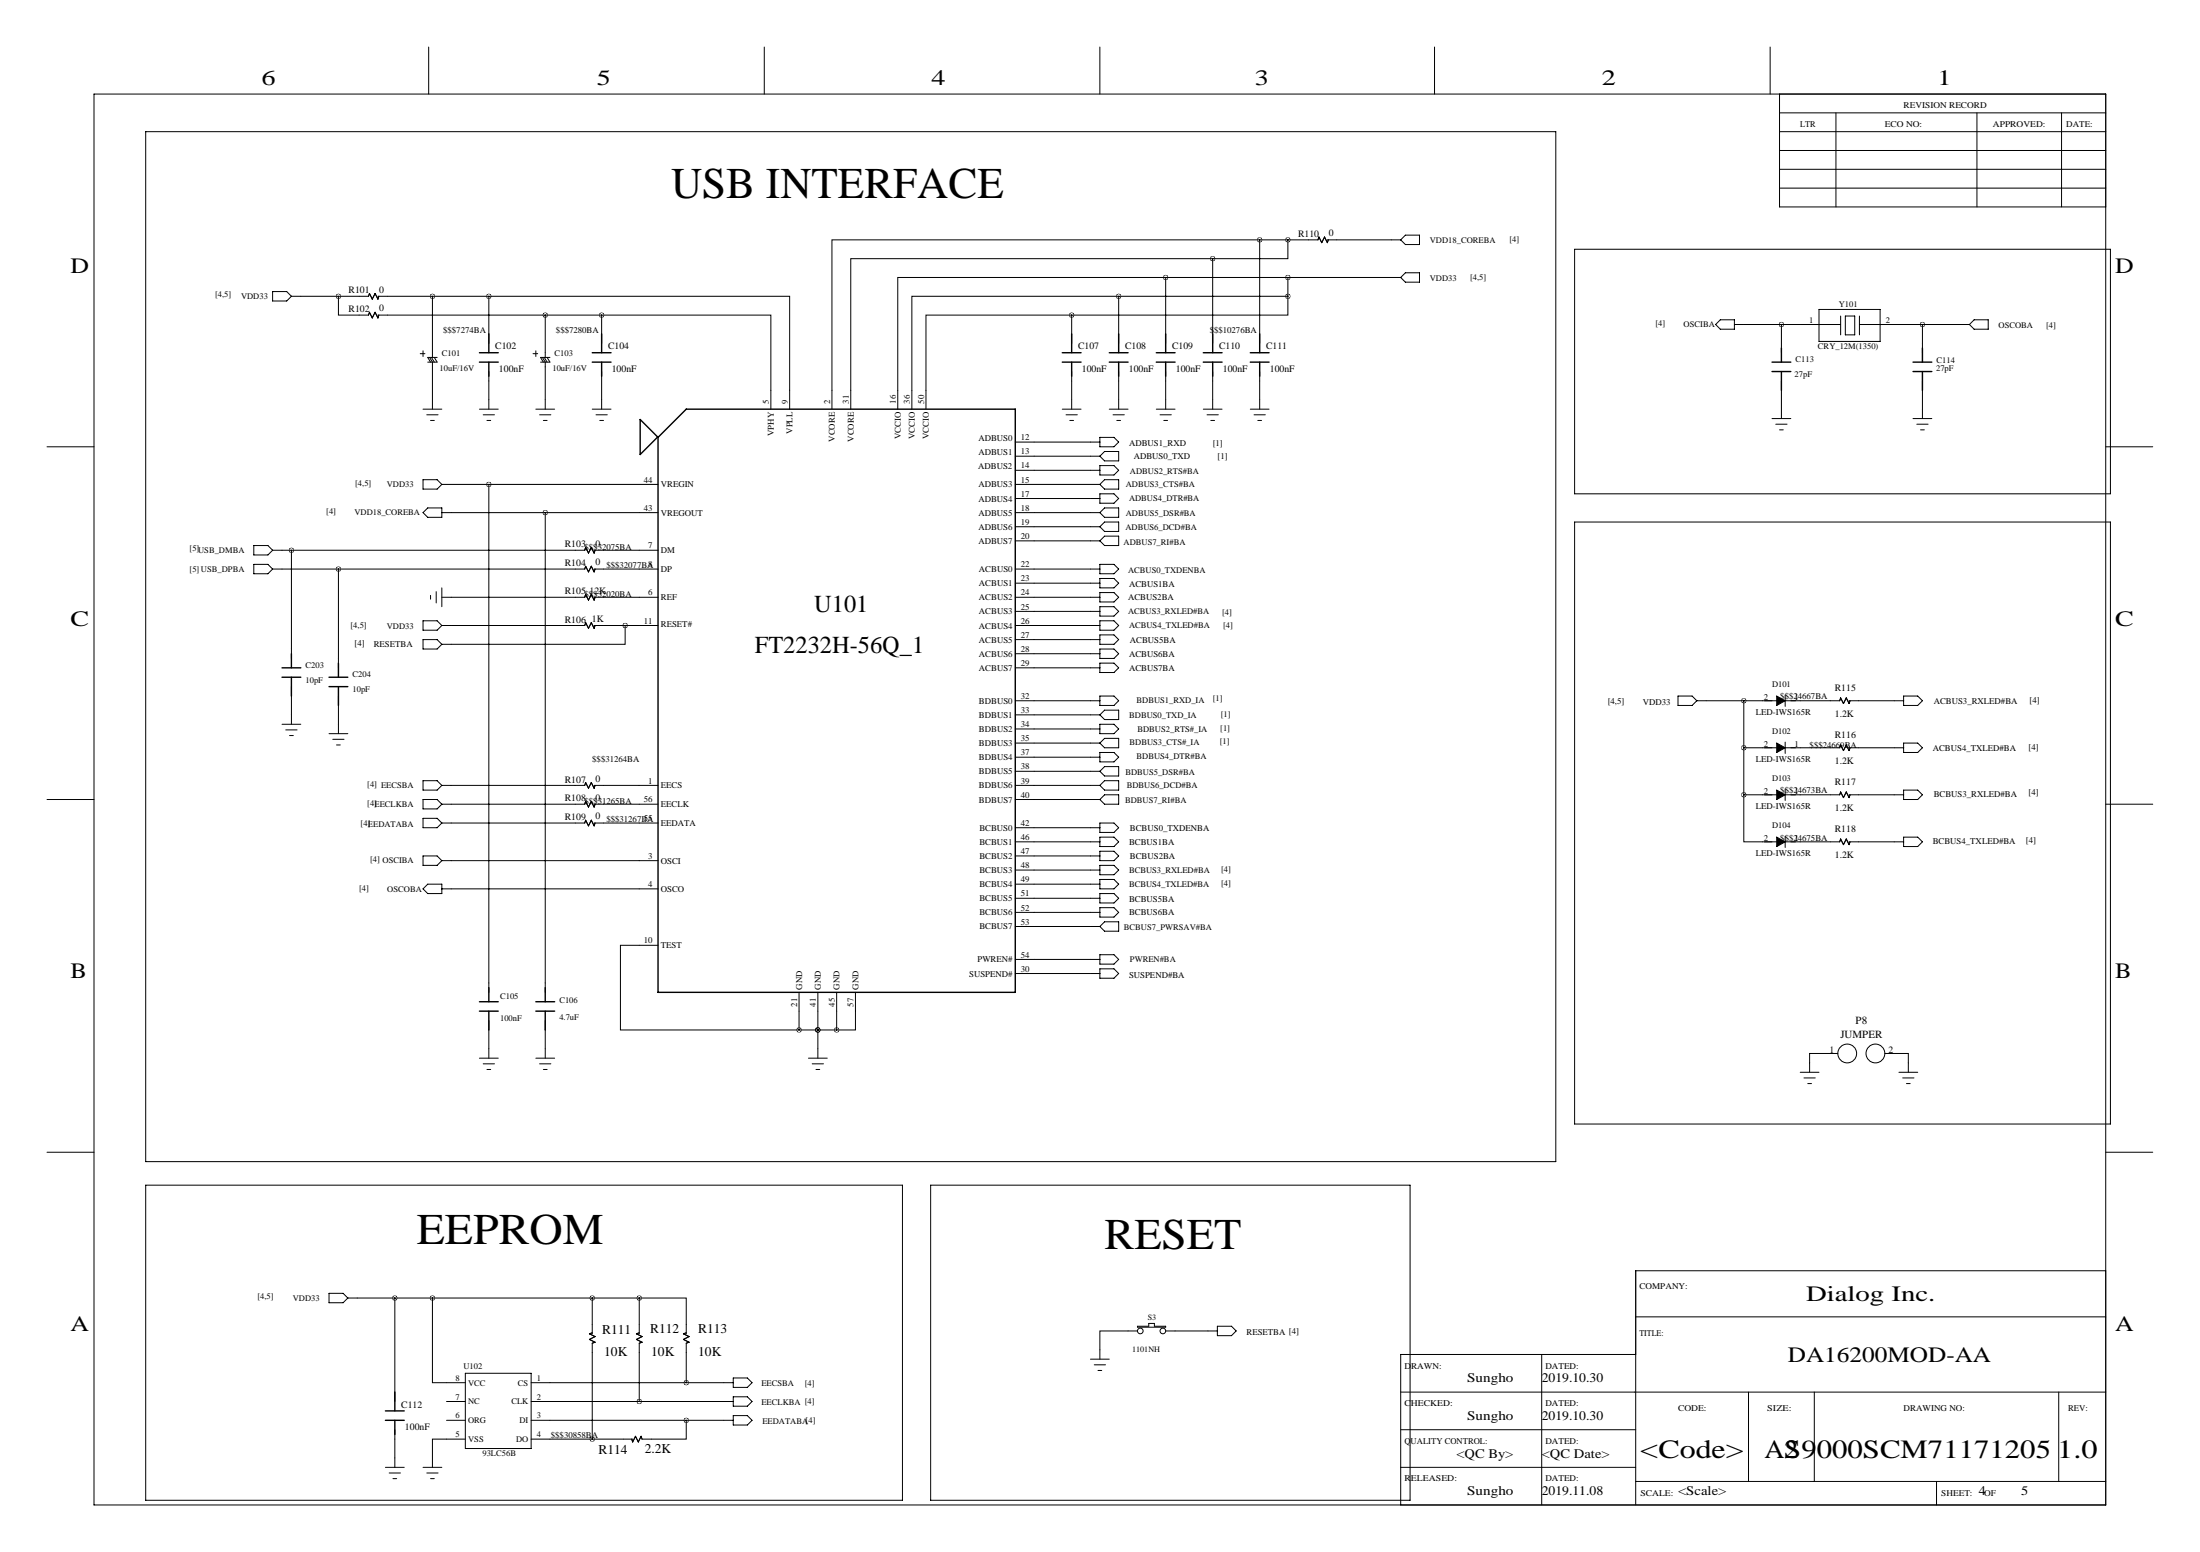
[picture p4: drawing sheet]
<svg xmlns="http://www.w3.org/2000/svg" width="594mm" height="419mm" viewBox="0 0 594 419" stroke-linecap="round" stroke-linejoin="round" font-family="sans-serif">
<g fill="none" stroke="#000" stroke-width=".27">
<path d="M115.8 12.7v12.7M206.5 12.7v12.7M297.2 12.7v12.7M387.6 12.7v12.7M478.3 12.7v12.7M25.4 25.4h543.6v381h-543.6zM39.4 35.6h381v278.1h-381zM480.8 25.4v30.5h88.2M480.8 30.5h88.2M480.8 35.6h88.2M496.1 30.5v25.4M534.2 30.5v25.4"/>
<path d="M557 30.5v25.4M480.8 40.6h88.2M480.8 45.7h88.2M480.8 50.8h88.2M73.7 78.7h3.8l1.2 1.3-1.2 1.3h-3.8zM315 74.9h-72.4v35.6M315 74.9v17.8M315 74.9h63.5M327.7 69.9h-97.8v40.6M327.7 69.9v22.8M340.4 64.8h-115.6v45.7M340.4 64.8v27.9"/>
<path d="M340.4 64.8h15.7l.3-.8 .7 1.5 .8-1.5 .7 1.5 .3-.7M348 64.8v5.1h-20.3M348 74.9v5.1M358.6 64.8h19.9M378.5 64.8l1.2-1.3h3.8v2.5h-3.8zM379.7 73.7h3.8v2.5h-3.8l-1.2-1.3zM425.4 67.3h144.8v66h-144.8zM78.7 80h20.9l.2-.8 .8 1.6 .7-1.6 .8 1.6 .3-.8M91.4 80v5.1h8.2l.2-.8 .8 1.6 .7-1.6 .8 1.6 .3-.8M102.1 85.1h60.5M102.1 80h30M113.5 95.5h1.3"/>
<path d="M114.3 94.7v1.6M116.1 96.5l.7 1.3v12.7M116.6 96.5l.7 1.3M116.8 80v16.5M117.3 96.5l.8 1.3h-2.5M118.1 96.5h-2.5l.7 1.3M132.1 80h81.3v30.5M132.1 80v12.7M144 95.5h1.3M144.8 94.7v1.6M146.6 96.5l.7 1.3v12.7M147.1 96.5l.7 1.3"/>
<path d="M147.3 85.1v11.4M147.8 96.5l.8 1.3h-2.6M148.6 96.5h-2.6l.8 1.3M162.6 85.1h45.7v25.4M162.6 85.1v7.6M289.6 85.1h-39.4v25.4M289.6 85.1v7.6M302.3 80h-55.9v30.5M302.3 80h45.7M302.3 80v12.7M348 80v5.1h-58.4M464.8 86.4h3.8v2.5h-3.8l-1.3-1.3z"/>
<path d="M468.6 87.6h28.7M481.3 87.6v7.6M491.5 83.6h16.5v8.6h-16.5zM497.3 85.3v5.1M498.6 85.3h2.5v5.1h-2.5zM502.4 87.6h.1M502.4 85.3v5.1M502.4 87.6h29.7M519.4 87.6v7.6M533.4 86.4h3.8v2.5h-3.8l-1.3-1.3zM114.3 110.5h5.1M115.3 112h3.1"/>
<path d="M116.3 113.5h1M129.5 110.5h5.1M130.6 112h3M131.6 113.5h1M132.1 100.3v10.2M144.8 110.5h5.1M145.8 112h3M146.8 113.5h1M160 110.5h5.1M161 112h3.1M162.1 113.5h1M162.6 100.3v10.2"/>
<path d="M274.3 119.4h22.9M287 110.5h5.1M288 112h3.1M289.1 113.5h1M289.6 100.3v10.2M297.2 118.1h3.8l1.3 1.3-1.3 1.2h-3.8zM299.7 110.5h5.1M300.7 112h3.1M301.8 113.5h1M302.3 100.3v10.2M312.4 110.5h5.1M313.4 112h3.1"/>
<path d="M314.5 113.5h1M315 100.3v10.2M325.1 110.5h5.1M326.1 112h3.1M327.2 113.5h1M327.7 100.3v10.2M337.8 110.5h5.1M338.8 112h3.1M339.9 113.5h1M340.4 100.3v10.2M478.8 113h5.1M479.8 114.6h3.1"/>
<path d="M480.8 116.1h1M481.3 102.9v10.1M516.9 113h5.1M517.9 114.6h3.1M518.9 116.1h1M519.4 102.9v10.1M12.7 120.6h12.7M114.3 129.5h3.8l1.3 1.3-1.3 1.3h-3.8zM115.6 137.2h3.8v2.5h-3.8l-1.3-1.3zM119.4 130.8h58.4M119.4 138.4h58.4M132.1 130.8v137.2"/>
<path d="M147.3 138.4v129.6M274.3 123.2h22.9M274.3 127h22.9M274.3 130.8h22.9M274.3 134.6h22.9M274.3 138.4h22.9M297.2 125.7h3.8l1.3 1.3-1.3 1.3h-3.8zM297.2 133.3h3.8l1.3 1.3-1.3 1.3h-3.8zM297.2 130.8l1.2-1.3h3.9v2.6h-3.9zM298.4 121.9h3.9v2.6h-3.9l-1.2-1.3zM298.4 137.2h3.9v2.5h-3.9l-1.2-1.3zM569 120.6h12.7"/>
<path d="M68.6 147.3h3.8l1.3 1.3-1.3 1.3h-3.8zM68.6 152.4h3.8l1.3 1.3-1.3 1.2h-3.8zM73.7 153.7h84.3l.2-.8 .8 1.5 .8-1.5 .7 1.5 .3-.7M73.7 148.6h84.3l.2-.8 .8 1.6 .8-1.6 .7 1.6 .3-.8M78.7 148.6v29.2M91.4 153.7v26.6M117.9 159.8v3M119.4 158.8v5M160.5 153.7h17.3M160.5 148.6h17.3M274.3 153.7h22.9M274.3 142.2h22.9"/>
<path d="M274.3 146.1h22.9M274.3 157.5h22.9M297.2 152.4h3.8l1.3 1.3-1.3 1.2h-3.8zM297.2 156.2h3.8l1.3 1.3-1.3 1.3h-3.8zM297.2 146.1l1.2-1.3h3.9v2.5h-3.9zM298.4 141h3.9v2.5h-3.9l-1.2-1.3zM425.4 141h144.8v162.5h-144.8zM114.3 167.6h3.8l1.3 1.3-1.3 1.3h-3.8zM114.3 172.7h3.8l1.3 1.3-1.3 1.3h-3.8zM116.3 160.8v1M119.4 168.9h38.6l.2-.8 .8 1.6 .8-1.6 .7 1.6 .3-.8M119.4 161.3h38.6l.2-.8 .8 1.6 .8-1.6 .7 1.6 .3-.8"/>
<path d="M160.5 168.9h17.3M160.5 161.3h17.3M168.9 168.9v5.1h-49.5M274.3 168.9h22.9M274.3 161.3h22.9M274.3 165.1h22.9M274.3 172.7h22.9M274.3 176.5h22.9M297.2 160h3.8l1.3 1.3-1.3 1.3h-3.8zM297.2 163.8h3.8l1.3 1.3-1.3 1.3h-3.8zM297.2 167.6h3.8l1.3 1.3-1.3 1.3h-3.8zM297.2 171.4h3.8l1.3 1.3-1.3 1.3h-3.8z"/>
<path d="M297.2 175.3h3.8l1.3 1.2-1.3 1.3h-3.8zM297.2 179.1h3.8l1.3 1.2-1.3 1.3h-3.8zM76.2 195.6h5.1M77.2 197.1h3.1M78.2 198.6h1M78.7 185.4v10.2M88.9 198.1h5.1M89.9 199.6h3.1M91.4 188v10.1M274.3 189.2h22.9M274.3 180.3h22.9M274.3 193h22.9"/>
<path d="M274.3 196.8h22.9M297.2 188h3.8l1.3 1.2-1.3 1.3h-3.8zM297.2 195.6h3.8l1.3 1.2-1.3 1.3h-3.8zM298.4 191.8h3.9v2.5h-3.9l-1.2-1.3zM453.4 188h3.8l1.3 1.2-1.3 1.3h-3.8zM458.5 189.2h38.6l.2-.7 .8 1.5 .8-1.5 .7 1.5 .3-.8M471.2 189.2v25.4M482.3 187.7v3.1M499.6 189.2h14.7M514.3 188h3.9l1.2 1.2-1.2 1.3h-3.9zM12.7 215.9h12.7M90.9 201.2h1"/>
<path d="M114.3 215.9h3.8l1.3 1.3-1.3 1.2h-3.8zM114.3 210.8h3.8l1.3 1.3-1.3 1.3h-3.8zM119.4 217.2h38.6l.2-.8 .8 1.5 .8-1.5 .7 1.5 .3-.7M119.4 212.1h38.6l.2-.8 .8 1.6 .8-1.6 .7 1.6 .3-.8M160.5 217.2h17.3M160.5 212.1h17.3M274.3 215.9h22.9M274.3 212.1h22.9M274.3 200.7h22.9M274.3 204.5h22.9M274.3 208.3h22.9M297.2 203.2h3.8l1.3 1.3-1.3 1.2h-3.8z"/>
<path d="M297.2 200.7l1.2-1.3h3.9v2.5h-3.9zM298.4 214.6h3.9v2.6h-3.9l-1.2-1.3zM298.4 207h3.9v2.5h-3.9l-1.2-1.2zM298.4 210.8h3.9v2.6h-3.9l-1.2-1.3zM471.2 214.6v12.7h25.9l.2-.7 .8 1.5 .8-1.5 .7 1.5 .3-.8M471.2 201.9h25.9l.2-.7 .8 1.5 .8-1.5 .7 1.5 .3-.8M471.2 214.6h25.9l.2-.7 .8 1.5 .8-1.5 .7 1.5 .3-.8M482.3 200.4v3.1M482.3 213.1v3.1M499.6 201.9h14.7M499.6 214.6h14.7M514.3 213.4h3.9l1.2 1.2-1.2 1.3h-3.9z"/>
<path d="M514.3 200.7h3.9l1.2 1.2-1.2 1.3h-3.9zM569 217.2h12.7M114.3 221h3.8l1.3 1.2-1.3 1.3h-3.8zM114.3 231.1h3.8l1.3 1.3-1.3 1.3h-3.8zM119.4 222.2h38.6l.2-.7 .8 1.5 .8-1.5 .7 1.5 .3-.8M119.4 232.4h58.4M160.5 222.2h17.3M274.3 227.3h22.9M274.3 223.5h22.9M274.3 231.1h22.9M274.3 234.9h22.9M274.3 238.8h22.9"/>
<path d="M297.2 222.2h3.8l1.3 1.3-1.3 1.3h-3.8zM297.2 226.1h3.8l1.3 1.2-1.3 1.3h-3.8zM297.2 229.9h3.8l1.3 1.2-1.3 1.3h-3.8zM297.2 233.7h3.8l1.3 1.2-1.3 1.3h-3.8zM297.2 237.5h3.8l1.3 1.3-1.3 1.2h-3.8zM482.3 225.8v3.1M499.6 227.3h14.7M514.3 226.1h3.9l1.2 1.2-1.2 1.3h-3.9zM114.3 240l1.3-1.2h3.8v2.5h-3.8zM119.4 240h58.4M177.8 255.3h-10.2v22.8h48.3M274.3 242.6h22.9"/>
<path d="M274.3 246.4h22.9M274.3 250.2h22.9M274.3 259.1h22.9M297.2 241.3h3.8l1.3 1.3-1.3 1.2h-3.8zM297.2 245.1h3.8l1.3 1.3-1.3 1.2h-3.8zM297.2 257.8h3.8l1.3 1.3-1.3 1.3h-3.8zM298.4 248.9h3.9v2.6h-3.9l-1.2-1.3zM132.1 275.6v10.2M147.3 275.6v10.2M215.9 268v10.1M215.9 278.1h10.2M221 278.1h.1"/>
<path d="M221 268v17.8M226.1 268v10.1M231.1 268v10.1h-5M274.3 262.9h22.9M297.2 261.6h3.8l1.3 1.3-1.3 1.3h-3.8zM129.5 285.8h5.1M130.6 287.3h3M131.6 288.8h1M144.8 285.8h5.1M145.8 287.3h3M146.8 288.8h1M218.4 285.8h5.1"/>
<path d="M219.5 287.3h3M220.5 288.8h1M486.4 289.6h5.1M487.4 291.1h3.1M488.4 292.6h1.1M496.6 284.5h-7.7v5.1M509.3 284.5h6.3v5.1M513.1 289.6h5.1M514.1 291.1h3M515.1 292.6h1M12.7 311.1h12.7M569 311.1h12.7"/>
<path d="M39.4 320h204.4v85.1h-204.4zM251.5 320h129.5v85.1h-129.5zM88.9 349.2h3.8l1.3 1.3-1.3 1.3h-3.8zM94 350.5h78.7M106.7 350.5v28M116.8 350.5v22.9h8.9M160 359.9l-.7 .3 1.5 .7-1.5 .8 1.5 .8-.8 .2v25.9M160 350.5v9.7M172.7 350.5h12.7v9.7M172.7 359.9l-.7 .3 1.5 .7-1.5 .8 1.5 .8-.8 .2v15.8M172.7 350.5v9.7M185.4 359.9l-.7 .3 1.5 .7-1.5 .8 1.5 .8-.8 .2v10.7"/>
<path d="M307.3 359.4h-10.1v7.6M307.3 358.1h3.1v-.7h1.5v.7h3.1v.3h-7.7zM315 359.4h13.9M328.9 358.1h3.8l1.3 1.3-1.3 1.3h-3.8zM442 355.6h127M569 343.2h-127v63.2M120.6 378.5h5.1M125.7 370.8h17.8v20.4h-17.8zM143.5 373.4h54.6M143.5 378.5h54.6M198.1 372.1h3.8l1.3 1.3-1.3 1.2h-3.8zM198.1 377.2h3.8l1.3 1.3-1.3 1.2h-3.8z"/>
<path d="M294.6 367h5.1M295.7 368.6h3M296.7 370.1h1M378.5 375.9h190.5M416.6 365.8v40.6M442 365.8h-63.5v40.6M472.4 375.9v24.1M490.2 375.9v24.1M556.3 375.9v24.1M104.1 396.2h5.1M105.2 397.8h3M106.2 399.3h1"/>
<path d="M106.7 386.1v10.1M114.3 396.2h5.1M115.3 397.8h3.1M116.3 399.3h1M120.6 383.5h5.1M125.7 388.6h-8.9v7.6M143.5 383.5h54.6M143.5 388.6h27.4M185.4 383.5v5.1h-11.9l-.3-.7-.7 1.5-.8-1.5-.8 1.5-.2-.8M198.1 382.3h3.8l1.3 1.2-1.3 1.3h-3.8zM378.5 386.1h63.5M378.5 396.2h63.5"/>
<path d="M442 400h127M523.2 400v6.4"/>
<circle cx="499.1" cy="284.5" r="2.54"/>
<circle cx="506.7" cy="284.5" r="2.54"/>
<circle cx="308.1" cy="359.4" r=".76"/>
<circle cx="314.2" cy="359.4" r=".76"/>
</g>
<g fill="none" stroke="#000" stroke-width=".38">
<path d="M129.5 97.8h5.1M129.5 95.2h5.1M132.1 90.2v5M132.1 97.8v3.8M160 97.8h5.1M160 95.2h5.1M162.6 90.2v5M162.6 97.8v3.8M287 97.8h5.1M287 95.2h5.1M289.6 90.2v5M289.6 97.8v3.8"/>
<path d="M299.7 97.8h5.1M299.7 95.2h5.1M302.3 90.2v5M302.3 97.8v3.8M312.4 97.8h5.1M312.4 95.2h5.1M315 90.2v5M315 97.8v3.8M325.1 97.8h5.1M325.1 95.2h5.1M327.7 90.2v5M327.7 97.8v3.8"/>
<path d="M337.8 97.8h5.1M337.8 95.2h5.1M340.4 90.2v5M340.4 97.8v3.8M478.8 97.8h5.1M481.3 94v3.8M516.9 97.8h5.1M519.4 94v3.8M173 113.3l4.8 4.8-.1-.1-4.7 4.7zM177.8 118.1l7.6-7.6h88.9v157.5h-96.5zM478.8 100.3h5.1M481.3 100.3v5.1"/>
<path d="M516.9 100.3h5.1M519.4 100.3v5.1M78.7 176.5v3.8M91.4 179.1v3.8M76.2 180.3h5.1M76.2 182.9h5.1M78.7 182.9v5.1M88.9 182.9h5.1M88.9 185.4h5.1M91.4 185.4v5.1M129.5 270.5h5.1M129.5 273h5.1"/>
<path d="M132.1 266.7v3.8M132.1 273v5.1M144.8 270.5h5.1M144.8 273h5.1M147.3 266.7v3.8M147.3 273v5.1M106.7 375.9v5.1M104.1 383.5h5.1M104.1 381h5.1M106.7 383.5v3.8"/>
</g>
<path d="M480.1 188l2.2 1.2-2.2 1.3zM480.1 200.7l2.2 1.2-2.2 1.3zM480.1 213.4l2.2 1.2-2.2 1.3zM480.1 226.1l2.2 1.2-2.2 1.3z" fill="#000" stroke="#000" stroke-width=".27"/>
<path d="M160 388.6a.05 .05 0 0 0 .1 0 .05 .05 0 0 0-.1 0zM172.7 378.5a.05 .05 0 0 0 .1 0 .05 .05 0 0 0-.1 0zM185.4 373.4a.05 .05 0 0 0 .1 0 .05 .05 0 0 0-.1 0zM185.4 383.5a.05 .05 0 0 0 .1 0 .05 .05 0 0 0-.1 0zM172.7 350.5a.05 .05 0 0 0 .1 0 .05 .05 0 0 0-.1 0zM160 350.5a.05 .05 0 0 0 .1 0 .05 .05 0 0 0-.1 0zM116.8 350.5a.05 .05 0 0 0 .1 0 .05 .05 0 0 0-.1 0zM106.6 350.5a.05 .05 0 0 0 .1 0 .05 .05 0 0 0-.1 0zM519.4 87.6a.05 .05 0 0 0 .1 0 .05 .05 0 0 0-.1 0zM481.3 87.6a.05 .05 0 0 0 .1 0 .05 .05 0 0 0-.1 0zM220.9 278.1a.05 .05 0 0 0 .1 0 .05 .05 0 0 0-.1 0zM220.9 278.1a.05 .05 0 0 0 .1 0 .05 .05 0 0 0-.1 0zM147.3 138.4a.05 .05 0 0 0 .1 0 .05 .05 0 0 0-.1 0zM132 130.8a.05 .05 0 0 0 .1 0 .05 .05 0 0 0-.1 0zM116.8 80a.05 .05 0 0 0 .1 0 .05 .05 0 0 0-.1 0zM147.3 85.1a.05 .05 0 0 0 .1 0 .05 .05 0 0 0-.1 0zM162.5 85.1a.05 .05 0 0 0 .1 0 .05 .05 0 0 0-.1 0zM132 80a.05 .05 0 0 0 .1 0 .05 .05 0 0 0-.1 0zM91.4 80a.05 .05 0 0 0 .1 0 .05 .05 0 0 0-.1 0zM340.3 64.8a.05 .05 0 0 0 .1 0 .05 .05 0 0 0-.1 0zM327.6 69.8a.05 .05 0 0 0 .1 0 .05 .05 0 0 0-.1 0zM347.9 64.8a.05 .05 0 0 0 .1 0 .05 .05 0 0 0-.1 0zM314.9 74.9a.05 .05 0 0 0 .1 0 .05 .05 0 0 0-.1 0zM302.2 80a.05 .05 0 0 0 .1 0 .05 .05 0 0 0-.1 0zM347.9 74.9a.05 .05 0 0 0 .1 0 .05 .05 0 0 0-.1 0zM289.5 85.1a.05 .05 0 0 0 .1 0 .05 .05 0 0 0-.1 0zM347.9 80a.05 .05 0 0 0 .1 0 .05 .05 0 0 0-.1 0zM168.9 168.9a.05 .05 0 0 0 .1 0 .05 .05 0 0 0-.1 0zM471.1 201.9a.05 .05 0 0 0 .1 0 .05 .05 0 0 0-.1 0zM471.1 214.6a.05 .05 0 0 0 .1 0 .05 .05 0 0 0-.1 0zM471.1 189.2a.05 .05 0 0 0 .1 0 .05 .05 0 0 0-.1 0zM226 278.1a.05 .05 0 0 0 .1 0 .05 .05 0 0 0-.1 0zM78.7 148.6a.05 .05 0 0 0 .1 0 .05 .05 0 0 0-.1 0zM91.4 153.7a.05 .05 0 0 0 .1 0 .05 .05 0 0 0-.1 0z" fill="#000" stroke="#000" stroke-width="1.3"/>
<g font-size="11.9">
<text x="181.3" y="53.6">USB INTERFACE</text>
<text x="112.6" y="336">EEPROM</text>
<text x="298.5" y="337.3">RESET</text>
</g>
<g font-size="7.1">
<text x="443.2" y="393.6">&lt;Code&gt;</text>
<text x="476.7" y="393.6">A2</text>
<text x="482.1" y="393.6">S9000SCM71171205</text>
<text x="555.9" y="393.6">1.0</text>
</g>
<g font-size="6.6">
<text x="220" y="165.4">U101</text>
<text x="204" y="176.2">FT2232H-56Q_1</text>
</g>
<g font-size="5.9">
<text x="70.6" y="22.9">6</text>
<text x="161.3" y="22.9">5</text>
<text x="251.7" y="22.9">4</text>
<text x="339.1" y="22.9">3</text>
<text x="432.8" y="22.9">2</text>
<text x="523.5" y="22.9">1</text>
<text x="19" y="73.7">D</text>
<text x="571.5" y="73.7">D</text>
<text x="19" y="168.9">C</text>
<text x="571.5" y="168.9">C</text>
<text x="19" y="264.2">B</text>
<text x="571.5" y="264.2">B</text>
<text x="488" y="351.3">Dialog Inc.</text>
<text x="19" y="359.4">A</text>
<text x="571.5" y="359.4">A</text>
<text x="483.1" y="367.8">DA16200MOD-AA</text>
</g>
<g font-size="3.6">
<text x="175.7" y="359.9">R112</text>
<text x="188.6" y="359.9">R113</text>
<text x="162.7" y="360.1">R111</text>
<text x="163.3" y="366.3">10K</text>
<text x="176" y="366.3">10K</text>
<text x="188.7" y="366.3">10K</text>
<text x="396.4" y="373.3">Sungho</text>
<text x="416.6" y="373.3">2019.10.30</text>
<text x="396.4" y="383.5">Sungho</text>
<text x="416.6" y="383.5">2019.10.30</text>
<text x="161.7" y="392.7">R114</text>
<text x="174.2" y="392.4">2.2K</text>
<text x="393.5" y="393.6">&lt;QC By&gt;</text>
<text x="416.6" y="393.6">&lt;QC Date&gt;</text>
<text x="396.4" y="403.8">Sungho</text>
<text x="416.6" y="403.8">2019.11.08</text>
<text x="453.4" y="403.8">&lt;Scale&gt;</text>
<text x="534.7" y="403.8">4</text>
<text x="546.1" y="403.8">5</text>
</g>
<g font-size="3">
<text x="497.3" y="280.4">JUMPER</text>
<text x="501.4" y="276.6">P8</text>
</g>
<g font-size="2.6">
<text x="350.7" y="64">R110</text>
<text x="359" y="63.8">0</text>
<text x="94.2" y="79.2">R101</text>
<text x="102.5" y="79">0</text>
<text x="94.2" y="84.3">R102</text>
<text x="102.5" y="84.1">0</text>
<text x="133.8" y="94.4">C102</text>
<text x="164.3" y="94.4">C104</text>
<text x="291.3" y="94.4">C107</text>
<text x="304" y="94.4">C108</text>
<text x="316.7" y="94.4">C109</text>
<text x="329.4" y="94.4">C110</text>
<text x="342.1" y="94.4">C111</text>
<text x="134.8" y="100.5">100nF</text>
<text x="165.3" y="100.5">100nF</text>
<text x="292.3" y="100.5">100nF</text>
<text x="305" y="100.5">100nF</text>
<text x="317.7" y="100.5">100nF</text>
<text x="330.4" y="100.5">100nF</text>
<text x="343.1" y="100.5">100nF</text>
<text x="152.6" y="147.8">R103</text>
<text x="160.9" y="147.6">0</text>
<text x="152.6" y="152.9">R104</text>
<text x="160.9" y="152.7">0</text>
<text x="152.6" y="160.5">R105</text>
<text x="159.3" y="160.3">12K</text>
<text x="159.9" y="167.9">1K</text>
<text x="152.6" y="168.1">R106</text>
<text x="495.8" y="186.7">R115</text>
<text x="495.8" y="193.6">1.2K</text>
<text x="495.8" y="199.4">R116</text>
<text x="495.8" y="206.3">1.2K</text>
<text x="152.6" y="211.3">R107</text>
<text x="160.9" y="211.1">0</text>
<text x="495.8" y="212.1">R117</text>
<text x="152.6" y="216.4">R108</text>
<text x="152.6" y="221.5">R109</text>
<text x="160.9" y="216.2">0</text>
<text x="160.9" y="221.3">0</text>
<text x="495.8" y="219">1.2K</text>
<text x="495.8" y="224.8">R118</text>
<text x="495.8" y="231.7">1.2K</text>
<text x="494.3" y="284.2">1</text>
<text x="510.3" y="284.2">2</text>
<text x="108.4" y="380.1">C112</text>
<text x="109.4" y="386.2">100nF</text>
</g>
<g font-size="2.4">
<text x="514.4" y="29.2">REVISION RECORD</text>
<text x="486.4" y="34.3">LTR</text>
<text x="509.3" y="34.3">ECO NO:</text>
<text x="538.5" y="34.3">APPROVED:</text>
<text x="558.3" y="34.3">DATE:</text>
<text x="119.7" y="89.8">$$$7274BA</text>
<text x="150.2" y="89.8">$$$7280BA</text>
<text x="326.8" y="89.8">$$$10276BA</text>
<text x="207.8" y="109" transform="rotate(-90 207.8 109)">5</text>
<text x="212.9" y="109" transform="rotate(-90 212.9 109)">9</text>
<text x="224.3" y="109" transform="rotate(-90 224.3 109)">2</text>
<text x="229.4" y="109" transform="rotate(-90 229.4 109)">31</text>
<text x="242.1" y="109" transform="rotate(-90 242.1 109)">16</text>
<text x="245.9" y="109" transform="rotate(-90 245.9 109)">36</text>
<text x="249.7" y="109" transform="rotate(-90 249.7 109)">50</text>
<text x="209.1" y="117.7" transform="rotate(-90 209.1 117.7)">VPHY</text>
<text x="214.2" y="117.1" transform="rotate(-90 214.2 117.1)">VPLL</text>
<text x="225.6" y="119.3" transform="rotate(-90 225.6 119.3)">VCORE</text>
<text x="230.7" y="119.3" transform="rotate(-90 230.7 119.3)">VCORE</text>
<text x="243.4" y="118.6" transform="rotate(-90 243.4 118.6)">VCCIO</text>
<text x="247.2" y="118.6" transform="rotate(-90 247.2 118.6)">VCCIO</text>
<text x="251" y="118.6" transform="rotate(-90 251 118.6)">VCCIO</text>
<text x="264.4" y="119">ADBUS0</text>
<text x="275.8" y="118.9">12</text>
<text x="264.4" y="122.8">ADBUS1</text>
<text x="275.8" y="122.7">13</text>
<text x="305.1" y="120.4">ADBUS1_RXD</text>
<text x="306.3" y="124">ADBUS0_TXD</text>
<text x="327.7" y="120.5">[1]</text>
<text x="329" y="124">[1]</text>
<text x="173.9" y="130.3">44</text>
<text x="178.6" y="131.6">VREGIN</text>
<text x="264.3" y="126.7">ADBUS2</text>
<text x="264.4" y="131.6">ADBUS3</text>
<text x="275.8" y="126.5">14</text>
<text x="275.8" y="130.3">15</text>
<text x="173.9" y="137.9">43</text>
<text x="264.4" y="135.4">ADBUS4</text>
<text x="275.8" y="134.1">17</text>
<text x="275.8" y="137.9">18</text>
<text x="178.6" y="139.2">VREGOUT</text>
<text x="264.4" y="139.2">ADBUS5</text>
<text x="264.4" y="143">ADBUS6</text>
<text x="275.8" y="141.7">19</text>
<text x="157.9" y="148.6">$$$32075BA</text>
<text x="175.1" y="148.1">7</text>
<text x="178.6" y="149.4">DM</text>
<text x="264.4" y="146.9">ADBUS7</text>
<text x="275.8" y="145.5">20</text>
<text x="163.8" y="153.3">$$$32077BA</text>
<text x="175.1" y="153.2">8</text>
<text x="178.6" y="154.5">DP</text>
<text x="264.5" y="154.5">ACBUS0</text>
<text x="275.8" y="153.2">22</text>
<text x="157.9" y="161.3">$$$32020BA</text>
<text x="175.1" y="160.8">6</text>
<text x="264.5" y="158.3">ACBUS1</text>
<text x="275.8" y="157">23</text>
<text x="275.8" y="160.8">24</text>
<text x="305.1" y="158.5">ACBUS1BA</text>
<text x="178.6" y="162.1">REF</text>
<text x="264.5" y="162.1">ACBUS2</text>
<text x="264.5" y="165.9">ACBUS3</text>
<text x="275.8" y="164.6">25</text>
<text x="304.8" y="162.1">ACBUS2BA</text>
<text x="173.9" y="168.4">11</text>
<text x="178.6" y="169.3">RESET#</text>
<text x="264.5" y="169.7">ACBUS4</text>
<text x="264.5" y="173.5">ACBUS5</text>
<text x="275.8" y="168.4">26</text>
<text x="275.8" y="172.2">27</text>
<text x="305.3" y="173.7">ACBUS5BA</text>
<text x="95.8" y="174.3">[4]</text>
<text x="101" y="174.8">RESETBA</text>
<text x="264.5" y="177.3">ACBUS6</text>
<text x="275.8" y="176">28</text>
<text x="275.8" y="179.8">29</text>
<text x="305.1" y="177.5">ACBUS6BA</text>
<text x="264.5" y="181.1">ACBUS7</text>
<text x="305.1" y="181.1">ACBUS7BA</text>
<text x="264.5" y="190">BDBUS0</text>
<text x="275.8" y="188.7">32</text>
<text x="434.4" y="190.1">[4,5]</text>
<text x="443.9" y="190.2">VDD33</text>
<text x="476.6" y="189">2</text>
<text x="481" y="188.9">$$$24667BA</text>
<text x="484.9" y="189">1</text>
<text x="522.5" y="190">ACBUS3_RXLED#BA</text>
<text x="548.4" y="189.8">[4]</text>
<text x="264.5" y="193.8">BDBUS1</text>
<text x="264.5" y="197.7">BDBUS2</text>
<text x="275.8" y="192.5">33</text>
<text x="275.8" y="196.3">34</text>
<text x="474.4" y="193.1">LED-IWS165R</text>
<text x="264.5" y="201.5">BDBUS3</text>
<text x="275.8" y="200.2">35</text>
<text x="275.8" y="204">37</text>
<text x="476.6" y="201.7">2</text>
<text x="484.9" y="201.7">1</text>
<text x="489" y="201.9">$$$24669BA</text>
<text x="522.2" y="202.7">ACBUS4_TXLED#BA</text>
<text x="548.1" y="202.5">[4]</text>
<text x="160" y="205.7">$$$31264BA</text>
<text x="264.5" y="205.3">BDBUS4</text>
<text x="264.5" y="209.1">BDBUS5</text>
<text x="275.8" y="207.8">38</text>
<text x="474.4" y="205.8">LED-IWS165R</text>
<text x="175.1" y="211.6">1</text>
<text x="178.6" y="212.9">EECS</text>
<text x="264.5" y="212.9">BDBUS6</text>
<text x="275.8" y="211.6">39</text>
<text x="275.8" y="215.4">40</text>
<text x="476.6" y="214.4">2</text>
<text x="481" y="214.3">$$$24673BA</text>
<text x="484.9" y="214.4">1</text>
<text x="522.5" y="215.1">BCBUS3_RXLED#BA</text>
<text x="548.1" y="214.7">[4]</text>
<text x="157.9" y="217.2">$$$31265BA</text>
<text x="163.8" y="221.9">$$$31267BA</text>
<text x="173.9" y="221.7">55</text>
<text x="173.9" y="216.7">56</text>
<text x="178.6" y="218">EECLK</text>
<text x="264.5" y="216.7">BDBUS7</text>
<text x="474.4" y="218.5">LED-IWS165R</text>
<text x="178.6" y="223.1">EEDATA</text>
<text x="264.6" y="224.3">BCBUS0</text>
<text x="275.8" y="223">42</text>
<text x="275.8" y="226.8">46</text>
<text x="305.3" y="224.3">BCBUS0_TXDENBA</text>
<text x="476.6" y="227.1">2</text>
<text x="481" y="227">$$$24675BA</text>
<text x="484.9" y="227.1">1</text>
<text x="522.2" y="227.8">BCBUS4_TXLED#BA</text>
<text x="547.4" y="227.7">[4]</text>
<text x="175.1" y="231.9">3</text>
<text x="178.6" y="233.2">OSCI</text>
<text x="264.6" y="228.1">BCBUS1</text>
<text x="264.6" y="231.9">BCBUS2</text>
<text x="275.8" y="230.6">47</text>
<text x="305.1" y="228.1">BCBUS1BA</text>
<text x="305.3" y="231.9">BCBUS2BA</text>
<text x="474.4" y="231.2">LED-IWS165R</text>
<text x="175.1" y="239.5">4</text>
<text x="264.6" y="235.8">BCBUS3</text>
<text x="264.6" y="239.6">BCBUS4</text>
<text x="275.8" y="234.4">48</text>
<text x="275.8" y="238.3">49</text>
<text x="178.6" y="240.8">OSCO</text>
<text x="264.6" y="243.4">BCBUS5</text>
<text x="275.8" y="242.1">51</text>
<text x="275.8" y="245.9">52</text>
<text x="305.1" y="243.6">BCBUS5BA</text>
<text x="264.6" y="247.2">BCBUS6</text>
<text x="264.6" y="251">BCBUS7</text>
<text x="275.8" y="249.7">53</text>
<text x="305.1" y="247.1">BCBUS6BA</text>
<text x="173.9" y="254.8">10</text>
<text x="178.6" y="256.1">TEST</text>
<text x="261.9" y="263.7">SUSPEND#</text>
<text x="264.1" y="259.9">PWREN#</text>
<text x="275.8" y="262.4">30</text>
<text x="275.8" y="258.6">54</text>
<text x="216.7" y="267.2" transform="rotate(-90 216.7 267.2)">GND</text>
<text x="221.8" y="267.2" transform="rotate(-90 221.8 267.2)">GND</text>
<text x="226.9" y="267.2" transform="rotate(-90 226.9 267.2)">GND</text>
<text x="231.9" y="267.2" transform="rotate(-90 231.9 267.2)">GND</text>
<text x="305.1" y="264.2">SUSPEND#BA</text>
<text x="215.4" y="271.8" transform="rotate(-90 215.4 271.8)">21</text>
<text x="220.5" y="271.8" transform="rotate(-90 220.5 271.8)">41</text>
<text x="225.6" y="271.8" transform="rotate(-90 225.6 271.8)">45</text>
<text x="230.6" y="271.8" transform="rotate(-90 230.6 271.8)">57</text>
<text x="443" y="348">COMPANY:</text>
<text x="336.8" y="360.4">RESETBA [4]</text>
<text x="443" y="360.7">TITLE:</text>
<text x="379.5" y="369.6">DRAWN:</text>
<text x="417.6" y="369.6">DATED:</text>
<text x="379.5" y="379.7">CHECKED:</text>
<text x="417.6" y="379.7">DATED:</text>
<text x="453.4" y="381">CODE:</text>
<text x="477.5" y="381">SIZE:</text>
<text x="514.4" y="381">DRAWING NO:</text>
<text x="558.8" y="381">REV:</text>
<text x="148.8" y="388.4">$$$30858BA</text>
<text x="379.5" y="389.9">QUALITY CONTROL:</text>
<text x="417.6" y="389.9">DATED:</text>
<text x="379.5" y="400">RELEASED:</text>
<text x="417.6" y="400">DATED:</text>
<text x="443.2" y="403.9">SCALE:</text>
<text x="524.5" y="403.9">SHEET:</text>
<text x="536.1" y="403.9">OF</text>
</g>
<g font-size="2.3">
<text x="386.3" y="65.5">VDD18_COREBA</text>
<text x="407.8" y="65.3">[4]</text>
<text x="386.3" y="75.9">VDD33</text>
<text x="397.2" y="75.7">[4,5]</text>
<text x="58.1" y="80.3">[4,5]</text>
<text x="65.1" y="80.8">VDD33</text>
<text x="496.8" y="82.8">Y101</text>
<text x="447.3" y="87.9">[4]</text>
<text x="454.9" y="88.4">OSCIBA</text>
<text x="488.8" y="87.1">1</text>
<text x="509.5" y="87.1">2</text>
<text x="540" y="88.6">OSCOBA</text>
<text x="552.9" y="88.4">[4]</text>
<text x="491.2" y="94.3">CRY_12M(1350)</text>
<text x="118.8" y="100.1">10uF/16V</text>
<text x="119.4" y="96.3">C101</text>
<text x="149.3" y="100.1">10uF/16V</text>
<text x="149.9" y="96.3">C103</text>
<text x="484.9" y="101.9">27pF</text>
<text x="485.1" y="97.8">C113</text>
<text x="523.1" y="100.2">27pF</text>
<text x="523.2" y="98">C114</text>
<text x="96" y="131.1">[4,5]</text>
<text x="104.5" y="131.6">VDD33</text>
<text x="304.2" y="131.6">ADBUS3_CTS#BA</text>
<text x="305.3" y="128">ADBUS2_RTS#BA</text>
<text x="305.1" y="135.4">ADBUS4_DTR#BA</text>
<text x="88.1" y="138.7">[4]</text>
<text x="95.8" y="139.2">VDD18_COREBA</text>
<text x="304.1" y="143">ADBUS6_DCD#BA</text>
<text x="304.2" y="139.4">ADBUS5_DSR#BA</text>
<text x="51.2" y="148.9">[5]USB_DMBA</text>
<text x="303.6" y="147.1">ADBUS7_RI#BA</text>
<text x="51.2" y="154.5">[5] USB_DPBA</text>
<text x="304.8" y="154.7">ACBUS0_TXDENBA</text>
<text x="304.8" y="165.9">ACBUS3_RXLED#BA</text>
<text x="330.2" y="166.2">[4]</text>
<text x="94.7" y="169.7">[4,5]</text>
<text x="104.5" y="169.9">VDD33</text>
<text x="305.1" y="169.7">ACBUS4_TXLED#BA</text>
<text x="330.5" y="169.5">[4]</text>
<text x="82.5" y="180.3">C203</text>
<text x="82.5" y="184.5">10pF</text>
<text x="95.2" y="182.9">C204</text>
<text x="478.8" y="185.4">D101</text>
<text x="95.2" y="187">10pF</text>
<text x="307.1" y="189.7">BDBUS1_RXD_IA</text>
<text x="327.7" y="189.3">[1]</text>
<text x="305.1" y="193.8">BDBUS0_TXD_IA</text>
<text x="307.3" y="197.6">BDBUS2_RTS#_IA</text>
<text x="329.7" y="197.4">[1]</text>
<text x="329.8" y="193.6">[1]</text>
<text x="305.2" y="201.2">BDBUS3_CTS#_IA</text>
<text x="329.6" y="201">[1]</text>
<text x="478.8" y="198.1">D102</text>
<text x="304.1" y="209.3">BDBUS5_DSR#BA</text>
<text x="307.1" y="205">BDBUS4_DTR#BA</text>
<text x="99.2" y="212.4">[4] EECSBA</text>
<text x="304.4" y="212.9">BDBUS6_DCD#BA</text>
<text x="478.8" y="210.8">D103</text>
<text x="99.2" y="217.7">[4]EECLKBA</text>
<text x="304" y="216.9">BDBUS7_RI#BA</text>
<text x="97.4" y="223.1">[4]EEDATABA</text>
<text x="478.8" y="223.5">D104</text>
<text x="100" y="232.7">[4] OSCIBA</text>
<text x="305.1" y="235.7">BCBUS3_RXLED#BA</text>
<text x="305.1" y="239.5">BCBUS4_TXLED#BA</text>
<text x="329.9" y="235.5">[4]</text>
<text x="329.9" y="239.3">[4]</text>
<text x="97" y="240.6">[4]</text>
<text x="104.6" y="240.8">OSCOBA</text>
<text x="303.7" y="251.2">BCBUS7_PWRSAV#BA</text>
<text x="305.3" y="259.8">PWREN#BA</text>
<text x="135.1" y="269.7">C105</text>
<text x="135.1" y="275.6">100nF</text>
<text x="151.1" y="270.8">C106</text>
<text x="151.1" y="275.4">4.7uF</text>
<text x="69.5" y="350.8">[4,5]</text>
<text x="79.1" y="351.3">VDD33</text>
<text x="125.2" y="369.6">U102</text>
<text x="123.1" y="378">7</text>
<text x="123.1" y="372.9">8</text>
<text x="126.5" y="374.2">VCC</text>
<text x="140" y="374.2">CS</text>
<text x="145" y="372.9">1</text>
<text x="145" y="378">2</text>
<text x="205.7" y="374.4">EECSBA</text>
<text x="217.4" y="374.2">[4]</text>
<text x="123.1" y="383">6</text>
<text x="126.5" y="379.2">NC</text>
<text x="138.2" y="379.2">CLK</text>
<text x="145" y="383">3</text>
<text x="205.7" y="379.5">EECLKBA [4]</text>
<text x="123.1" y="388.1">5</text>
<text x="126.5" y="389.4">VSS</text>
<text x="126.5" y="384.3">ORG</text>
<text x="139.4" y="389.4">DO</text>
<text x="140.4" y="384.3">DI</text>
<text x="145" y="388.1">4</text>
<text x="206" y="384.6">EEDATABA[4]</text>
<text x="130.4" y="393.2">93LC56B</text>
</g>
<g font-size="2.2">
<text x="310.1" y="356.4">S3</text>
<text x="305.9" y="365">1101NH</text>
</g>
</svg>
